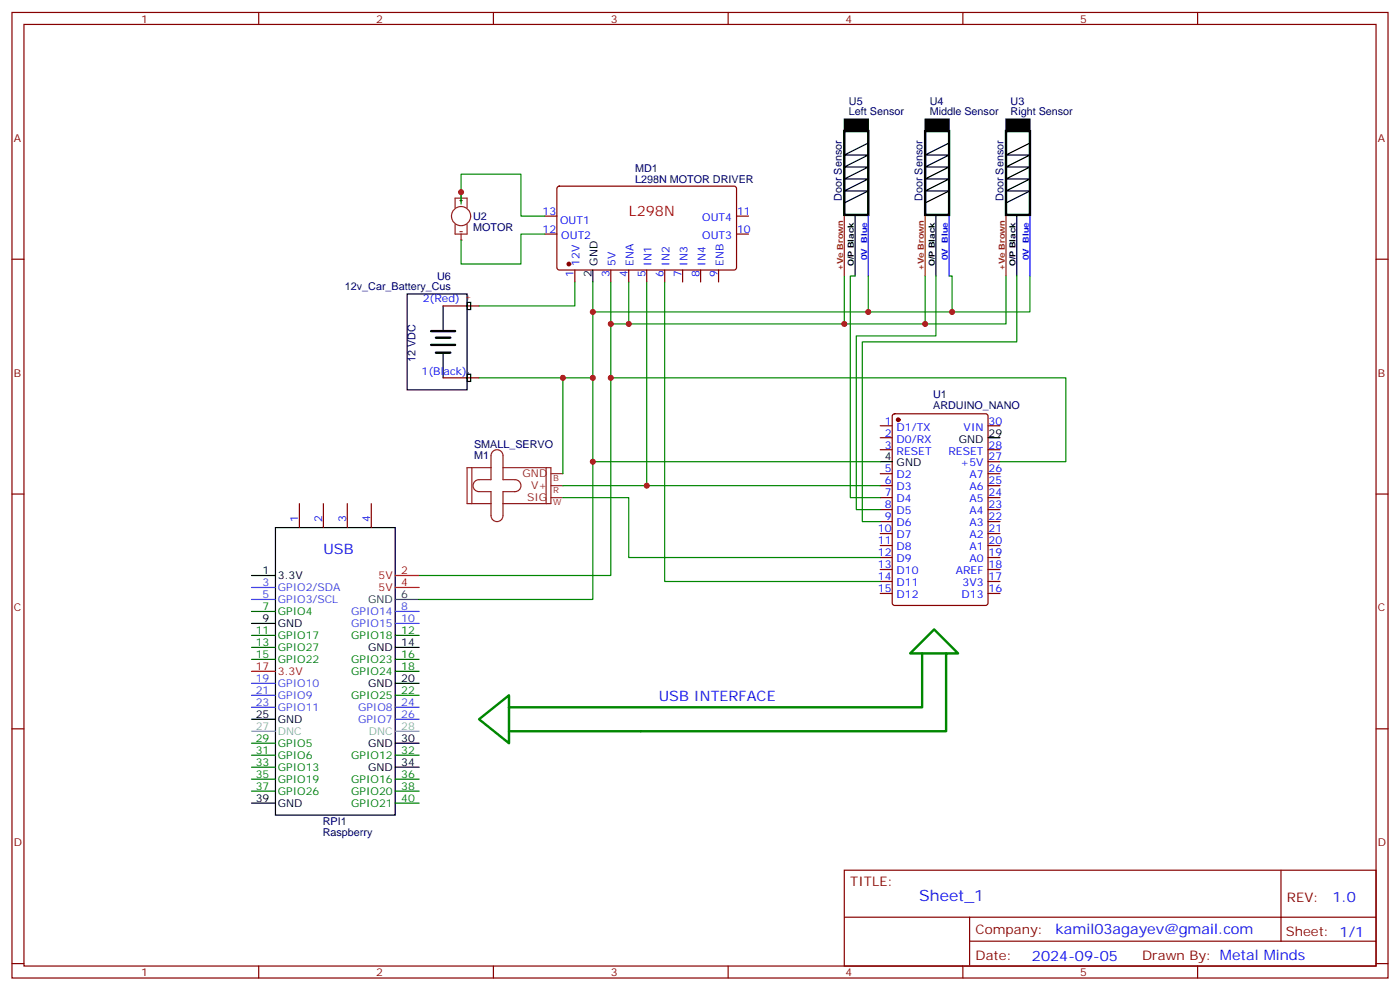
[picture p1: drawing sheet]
<svg xmlns="http://www.w3.org/2000/svg" width="412mm" height="292mm" viewBox="0 0 412 292" stroke-linecap="round" stroke-linejoin="round" font-family="sans-serif">
<g fill="none" stroke="#870000" stroke-width=".35">
<path d="M3.5 3.7h405.4v284.3h-405.4zM7.1 7.2h398.2v277.3h-398.2zM76.2 3.7v3.5M145.3 3.7v3.5M214.5 3.7v3.5M283.6 3.7v3.5M352.8 3.7v3.5M3.5 76.3h3.6M405.3 76.3h3.6M259.3 125.4h3.5M259.3 128.9h3.5M259.3 132.4h3.5"/>
<path d="M259.3 139.5h3.5M263.1 122.1l.4-.3h26.8l.7 .5v55.3l-.4 .6-27.1 .1-.6-.5-.1-55.2zM291 125.4h3.6M291 132.4h3.6M291 139.5h3.6M291 136h3.6M3.5 145.5h3.6M259.3 143h3.5M259.3 146.5h3.5M259.3 150.1h3.5M259.3 153.6h3.5M259.3 157.1h3.5"/>
<path d="M291 143h3.6M291 146.5h3.6M291 150.1h3.6M291 153.6h3.6M291 157.1h3.6M405.3 145.5h3.6M259.3 160.7h3.5M259.3 164.2h3.5M259.3 167.7h3.5M259.3 171.2h3.5M259.3 174.8h3.5M291 160.7h3.6"/>
<path d="M291 164.2h3.6M291 167.7h3.6M291 171.2h3.6M291 174.8h3.6M3.5 214.6h3.6M405.3 214.6h3.6M248.7 256.3h156.6v28.2h-156.6zM377.3 256.3v20.9M248.7 270.1h156.5M285.6 277.2h119.6M285.6 270.1v14.1M3.5 283.8h3.6"/>
<path d="M76.2 284.5v3.5M145.3 284.5v3.5M214.5 284.5v3.5M283.6 284.5v3.5M352.8 284.5v3.5M405.3 283.8h3.6"/>
</g>
<circle cx="264.6" cy="123.6" r=".53" fill="#870000" stroke="#870000" stroke-width=".35"/>
<path d="M259.3 136h3.5M291 128.9h3.6" fill="none" stroke="#000" stroke-width=".35"/>
<g fill="none" stroke="#8c2424" stroke-width=".35">
<path d="M135.5 59.1h.7M135.8 56.6v1.7M135.8 58.7v.7M134.1 61.2v-2.9h3.5v2.9M134.1 66.1v2.8h3.5v-2.8M135.5 68.2h.7M135.8 68.9v1.8M139 137.7v10.6M144.6 137.7h-7v10.6h7M145.2 132.9a1.76 1.76 0 0 1 1.9-.3 1.76 1.76 0 0 1 1.1 1.6v7.1h3.5a1.76 1.76 0 0 1 1.8 1.7 1.76 1.76 0 0 1-1.8 1.8h-3.5v7a1.76 1.76 0 0 1-1.8 1.8 1.76 1.76 0 0 1-1.8-1.8v-7h-3.5a1.76 1.76 0 0 1-1.8-1.8 1.76 1.76 0 0 1 1.8-1.7h3.5v-7.1zM148.2 137.7h14.1v10.6h-14.1M160.9 137.7v10.6"/>
<path d="M162.3 139.5h3.5M162.3 146.5h3.5M162.3 143h3.5"/>
<circle cx="135.8" cy="63.6" r="2.82"/>
</g>
<g fill="#8c2424">
<circle cx="135.8" cy="56.6" r=".18"/>
<circle cx="135.8" cy="70.7" r=".18"/>
</g>
<g fill="none" stroke="#870000" stroke-width=".35">
<path d="M164.3 55l.4-.2 51.8 .1 .5 .6-.1 23.6-.6 .4h-51.8l-.5-.7v-23.3zM160.5 63.6h3.5M160.5 68.9h3.5M169.3 79.5v3.5M179.9 79.5v3.5M185.2 79.5v3.5M190.5 79.5v3.5M195.8 79.5v3.5M201.1 79.5v3.5M206.4 79.5v3.5M211.7 79.5v3.5M217 63.6h3.5"/>
<path d="M217 68.9h3.5M130.5 90.1h10.6M130.5 111.3h10.6M88.2 148.3v7.1M95.2 148.3v7.1M102.3 148.3v7.1M109.4 148.3v7.1"/>
</g>
<circle cx="167.6" cy="77.8" r=".53" fill="#870000" stroke="#870000" stroke-width=".35"/>
<g fill="none" stroke="#000" stroke-width=".35">
<path d="M255.8 42.1l-7.1 3.5h7.1l-7.1 3.6h7.1l-7.1 3.5h7.1l-7.1 3.5h7.1l-7.1 3.6M279.6 42.1l-7.1 3.5h7.1l-7.1 3.6h7.1l-7.1 3.5h7.1l-7.1 3.5h7.1l-7.1 3.6M303.4 42.1l-7.1 3.5h7.1l-7.1 3.6h7.1l-7.1 3.5h7.1l-7.1 3.5h7.1l-7.1 3.6M174.6 79.5v3.5M251.9 63.6v17.7M275.7 63.6v17.7M299.5 63.6v17.7M119.9 86.6h17.7v28.2h-17.7zM130.5 90.1v7.1M137.6 89h1v2.2h-1zM130.5 104.2v7.1M137.6 110.2h1v2.1h-1z"/>
<path d="M81.1 155.4h35.3v84.6h-35.3zM74.1 169.5h7M74.1 183.6h7M116.4 190.6h7.1M74.1 211.8h7M116.4 201.2h7.1M116.4 218.9h7.1M74.1 236.5h7M116.4 225.9h7.1"/>
</g>
<path d="M248.7 38.6h7.1v24.7h-7.1zM272.5 38.6h7.1v24.7h-7.1zM296.3 38.6h7.1v24.7h-7.1zM127 97.5h7.1M128.4 99.4h4.2M127 101.6h7.1M128.4 103.9h4.2" fill="none" stroke="#000" stroke-width=".71"/>
<path d="M248.7 35.1h7.1v3.5h-7.1zM272.5 35.1h7.1v3.5h-7.1zM296.3 35.1h7.1v3.5h-7.1z" fill="#000" stroke="#000" stroke-width=".35"/>
<path d="M248.7 63.6v17.7M272.5 63.6v17.7M296.3 63.6v17.7" fill="none" stroke="#930" stroke-width=".35"/>
<path d="M255.8 63.6v17.7M279.6 63.6v17.7M303.4 63.6v17.7" fill="none" stroke="#00f" stroke-width=".35"/>
<path d="M116.4 169.5h7.1M116.4 173h7.1M74.1 197.7h7" fill="none" stroke="#f00" stroke-width=".35"/>
<path d="M74.1 173h7M74.1 176.5h7M116.4 180.1h7.1M116.4 183.6h7.1M74.1 201.2h7M74.1 204.8h7M74.1 208.3h7M116.4 208.3h7.1M116.4 211.8h7.1" fill="none" stroke="#06c" stroke-width=".35"/>
<path d="M116.4 176.5h7.1" fill="none" stroke="#333" stroke-width=".35"/>
<g fill="none" stroke="#060" stroke-width=".35">
<path d="M74.1 180.1h7M74.1 187.1h7M74.1 190.6h7M74.1 194.2h7M116.4 187.1h7.1M116.4 194.2h7.1M116.4 197.7h7.1M74.1 218.9h7M116.4 204.8h7.1M74.1 222.4h7M74.1 225.9h7M74.1 229.4h7"/>
<path d="M74.1 233h7M116.4 222.4h7.1M116.4 229.4h7.1M116.4 233h7.1M116.4 236.5h7.1"/>
</g>
<path d="M74.1 215.3h7M116.4 215.3h7.1" fill="none" stroke="#999" stroke-width=".35"/>
<g fill="none" stroke="#008700" stroke-width=".35">
<path d="M135.8 60.1v-8.8h17.7v12.3h7M160.5 68.9h-7v8.9h-17.7v-7.1M169.3 83v7.1h-28.2M174.6 83v28.3h-33.5M179.9 83v28.3h134.1v24.7h-19.4M185.2 83v12.4M190.5 83v60h68.8M195.8 83v88.2h63.5M248.7 81.3v14.1h-68.8M251.9 81.3h-1.4v65.2h8.8M255.8 81.3v10.6M272.5 81.3v14.1h-23.8"/>
<path d="M275.7 81.3v17.6h-23.5v51.2h7.1M279.6 81.3h.9v10.6M296.3 81.3v14.1h-23.8M299.5 81.3v19.4h-45.5v52.9h5.3M303.4 81.3v10.6h-128.8M165.8 111.3v28.2M174.6 111.3v24.7h84.7M179.9 111.3v58.2h-56.4M174.6 136v40.5h-51.1M165.8 146.5h19.4v17.7h74.1M165.8 143h24.7"/>
</g>
<path d="M271.6 192.4h7.1M141.1 211.8l8.8-7v14.1zM149.9 208.3h121.7v-15.9h-3.5l7.1-7.1 7 7.1h-3.5v22.9h-128.8" fill="none" stroke="#008700" stroke-width=".71"/>
<g fill="#c00">
<circle cx="165.8" cy="111.3" r=".88"/>
<circle cx="135.8" cy="56.6" r=".88"/>
<circle cx="179.9" cy="95.4" r=".88"/>
<circle cx="248.7" cy="95.4" r=".88"/>
<circle cx="272.5" cy="95.4" r=".88"/>
<circle cx="174.6" cy="111.3" r=".88"/>
<circle cx="179.9" cy="111.3" r=".88"/>
<circle cx="174.6" cy="136" r=".88"/>
<circle cx="190.5" cy="143" r=".88"/>
<circle cx="174.6" cy="91.9" r=".88"/>
<circle cx="185.2" cy="95.4" r=".88"/>
<circle cx="255.8" cy="91.9" r=".88"/>
<circle cx="280.5" cy="91.9" r=".88"/>
</g>
<text font-size="4.6" fill="#00f" x="270.8" y="265.3">Sheet_1</text>
<text font-size="4.2" fill="#f00" x="185.2" y="63.6">L298N</text>
<g font-size="4.2" fill="#00f">
<text x="95.2" y="163.2">USB</text>
<text x="194" y="206.5">USB INTERFACE</text>
<text x="392.5" y="265.5">1.0</text>
<text x="310.9" y="275.1">kamil03agayev@gmail.com</text>
<text x="304" y="282.9">2024-09-05</text>
</g>
<g font-size="3.9" fill="#800">
<text x="250.5" y="260.8">TITLE:</text>
<text x="379.1" y="265.5">REV:</text>
<text x="287.4" y="275">Company:</text>
<text x="378.7" y="275.7">Sheet: 1/1</text>
<text x="287.4" y="282.7">Date:</text>
<text x="336.4" y="282.8">Drawn By: Metal Minds</text>
</g>
<g font-size="3.2" fill="#800">
<text x="41.6" y="6.7">1</text>
<text x="110.8" y="6.7">2</text>
<text x="179.9" y="6.7">3</text>
<text x="249.1" y="6.7">4</text>
<text x="318.2" y="6.7">5</text>
<text x="4.1" y="41.8">A</text>
<text x="405.9" y="41.8">A</text>
<text x="4.1" y="110.9">B</text>
<text x="405.9" y="110.9">B</text>
<text x="4.1" y="180.1">C</text>
<text x="405.9" y="180.1">C</text>
<text x="4.1" y="249.2">D</text>
<text x="405.9" y="249.2">D</text>
<text x="41.6" y="287.5">1</text>
<text x="110.8" y="287.5">2</text>
<text x="179.9" y="287.5">3</text>
<text x="249.1" y="287.5">4</text>
<text x="318.2" y="287.5">5</text>
</g>
<g font-size="3.2" fill="#000080">
<text x="250.1" y="34">Left Sensor</text>
<text x="250.1" y="31">U5</text>
<text x="273.9" y="34">Middle Sensor</text>
<text x="273.9" y="31">U4</text>
<text x="297.7" y="34">Right Sensor</text>
<text x="297.7" y="31">U3</text>
<text x="187.1" y="53.8">L298N MOTOR DRIVER</text>
<text x="187.1" y="50.5">MD1</text>
<text x="248" y="59.2" transform="rotate(-90 248 59.2)">Door Sensor</text>
<text x="271.8" y="59.2" transform="rotate(-90 271.8 59.2)">Door Sensor</text>
<text x="295.6" y="59.2" transform="rotate(-90 295.6 59.2)">Door Sensor</text>
<text x="139.3" y="64.8">U2</text>
<text x="139.3" y="68">MOTOR</text>
<text x="128.8" y="82.4">U6</text>
<text x="101.6" y="85.5">12v_Car_Battery_Cus</text>
<text x="122.4" y="106.7" transform="rotate(-90 122.4 106.7)">12 VDC</text>
<text x="274.9" y="117.2">U1</text>
<text x="274.9" y="120.5">ARDUINO_NANO</text>
<text x="139.7" y="131.8">SMALL_SERVO</text>
<text x="139.7" y="135.1">M1</text>
<text x="95.1" y="243">RPI1</text>
<text x="95.1" y="246.3">Raspberry</text>
</g>
<g font-size="3.2" fill="#00f">
<text x="159.8" y="63.3">13</text>
<text x="206.9" y="65.1">OUT4</text>
<text x="217.1" y="63.3">11</text>
<text x="159.8" y="68.6">12</text>
<text x="165" y="66.1">OUT1</text>
<text x="165.3" y="70.3">OUT2</text>
<text x="206.9" y="70.3">OUT3</text>
<text x="217.1" y="68.6">10</text>
<text x="169" y="81.7" transform="rotate(-90 169 81.7)">1</text>
<text x="170.7" y="78.2" transform="rotate(-90 170.7 78.2)">12V</text>
<text x="179.6" y="81.7" transform="rotate(-90 179.6 81.7)">3</text>
<text x="181.3" y="78.2" transform="rotate(-90 181.3 78.2)">5V</text>
<text x="184.9" y="81.7" transform="rotate(-90 184.9 81.7)">4</text>
<text x="186.6" y="78.2" transform="rotate(-90 186.6 78.2)">ENA</text>
<text x="190.1" y="81.7" transform="rotate(-90 190.1 81.7)">5</text>
<text x="191.9" y="78.2" transform="rotate(-90 191.9 78.2)">IN1</text>
<text x="195.4" y="81.7" transform="rotate(-90 195.4 81.7)">6</text>
<text x="197.2" y="78.2" transform="rotate(-90 197.2 78.2)">IN2</text>
<text x="200.7" y="81.7" transform="rotate(-90 200.7 81.7)">7</text>
<text x="202.5" y="78.2" transform="rotate(-90 202.5 78.2)">IN3</text>
<text x="206" y="81.7" transform="rotate(-90 206 81.7)">8</text>
<text x="207.8" y="78.2" transform="rotate(-90 207.8 78.2)">IN4</text>
<text x="211.3" y="81.7" transform="rotate(-90 211.3 81.7)">9</text>
<text x="213.1" y="78.2" transform="rotate(-90 213.1 78.2)">ENB</text>
<text x="124.5" y="89">2(Red)</text>
<text x="124.2" y="110.6">1(Black)</text>
<text x="260.6" y="125">1</text>
<text x="291.2" y="125">30</text>
<text x="260.6" y="128.6">2</text>
<text x="264.1" y="126.8">D1/TX</text>
<text x="264.1" y="130.3">D0/RX</text>
<text x="283.9" y="126.8">VIN</text>
<text x="260.6" y="132.1">3</text>
<text x="264.1" y="133.8">RESET</text>
<text x="279.4" y="133.8">RESET</text>
<text x="283" y="137.4">+5V</text>
<text x="291.2" y="135.6">27</text>
<text x="291.2" y="132.1">28</text>
<text x="260.6" y="139.1">5</text>
<text x="260.6" y="142.7">6</text>
<text x="264.1" y="140.9">D2</text>
<text x="285.6" y="140.9">A7</text>
<text x="291.2" y="142.7">25</text>
<text x="291.2" y="139.1">26</text>
<text x="260.6" y="146.2">7</text>
<text x="260.6" y="149.7">8</text>
<text x="264.1" y="144.4">D3</text>
<text x="264.1" y="148">D4</text>
<text x="285.6" y="148">A5</text>
<text x="285.6" y="144.4">A6</text>
<text x="291.2" y="149.7">23</text>
<text x="291.2" y="146.2">24</text>
<text x="87.8" y="153.6" transform="rotate(-90 87.8 153.6)">1</text>
<text x="94.9" y="153.6" transform="rotate(-90 94.9 153.6)">2</text>
<text x="102" y="153.6" transform="rotate(-90 102 153.6)">3</text>
<text x="109" y="153.6" transform="rotate(-90 109 153.6)">4</text>
<text x="260.6" y="153.2">9</text>
<text x="264.1" y="151.5">D5</text>
<text x="264.1" y="155">D6</text>
<text x="285.6" y="155">A3</text>
<text x="285.6" y="151.5">A4</text>
<text x="291.2" y="153.2">22</text>
<text x="258.6" y="156.8">10</text>
<text x="258.6" y="160.3">11</text>
<text x="264.1" y="158.5">D7</text>
<text x="285.6" y="158.5">A2</text>
<text x="291.2" y="160.3">20</text>
<text x="291.2" y="156.8">21</text>
<text x="258.6" y="163.8">12</text>
<text x="258.6" y="167.4">13</text>
<text x="264.1" y="162.1">D8</text>
<text x="264.1" y="165.6">D9</text>
<text x="285.6" y="165.6">A0</text>
<text x="285.6" y="162.1">A1</text>
<text x="291.2" y="167.4">18</text>
<text x="291.2" y="163.8">19</text>
<text x="258.6" y="170.9">14</text>
<text x="264.1" y="169.1">D10</text>
<text x="264.1" y="172.6">D11</text>
<text x="281.5" y="169.1">AREF</text>
<text x="283.5" y="172.6">3V3</text>
<text x="291.2" y="170.9">17</text>
<text x="258.6" y="174.4">15</text>
<text x="264.1" y="176.2">D12</text>
<text x="283.3" y="176.2">D13</text>
<text x="291.2" y="174.4">16</text>
</g>
<g font-size="3.2">
<text x="174.3" y="81.7" transform="rotate(-90 174.3 81.7)">2</text>
<text x="176" y="78.2" transform="rotate(-90 176 78.2)">GND</text>
<text x="282.5" y="130.3">GND</text>
<text x="291.2" y="128.6">29</text>
<text x="260.6" y="135.6">4</text>
<text x="264.1" y="137.4">GND</text>
<text x="77.4" y="169.1">1</text>
<text x="81.8" y="170.5">3.3V</text>
<text x="77.4" y="183.2">9</text>
<text x="81.8" y="184.6">GND</text>
<text x="108.4" y="191.7">GND</text>
<text x="118.2" y="190.3">14</text>
<text x="108.4" y="202.3">GND</text>
<text x="118.2" y="200.9">20</text>
<text x="75.3" y="211.5">25</text>
<text x="81.8" y="212.9">GND</text>
<text x="108.4" y="219.9">GND</text>
<text x="118.2" y="218.5">30</text>
<text x="108.4" y="227">GND</text>
<text x="118.2" y="225.6">34</text>
<text x="75.3" y="236.1">39</text>
<text x="81.8" y="237.6">GND</text>
</g>
<g font-size="3.2" fill="#8d2323">
<text x="153.9" y="140.5">GND</text>
<text x="155.3" y="147.6">SIG</text>
<text x="156.5" y="144.1">V+</text>
</g>
<g font-size="3.2" fill="#06c">
<text x="77.4" y="172.6">3</text>
<text x="77.4" y="176.2">5</text>
<text x="81.8" y="174.1">GPIO2/SDA</text>
<text x="81.8" y="177.6">GPIO3/SCL</text>
<text x="118.2" y="179.7">8</text>
<text x="103.5" y="181.1">GPIO14</text>
<text x="103.5" y="184.6">GPIO15</text>
<text x="118.2" y="183.2">10</text>
<text x="75.3" y="200.9">19</text>
<text x="81.8" y="202.3">GPIO10</text>
<text x="75.3" y="204.4">21</text>
<text x="75.3" y="207.9">23</text>
<text x="81.8" y="205.8">GPIO9</text>
<text x="81.8" y="209.3">GPIO11</text>
<text x="105.5" y="209.3">GPIO8</text>
<text x="118.2" y="207.9">24</text>
<text x="105.5" y="212.9">GPIO7</text>
<text x="118.2" y="211.5">26</text>
</g>
<g font-size="3.2" fill="#f00">
<text x="111.5" y="170.5">5V</text>
<text x="118.2" y="169.1">2</text>
<text x="118.2" y="172.6">4</text>
<text x="111.5" y="174.1">5V</text>
<text x="75.3" y="197.3">17</text>
<text x="81.8" y="198.8">3.3V</text>
</g>
<g font-size="3.2" fill="#060">
<text x="77.4" y="179.7">7</text>
<text x="81.8" y="181.1">GPIO4</text>
<text x="75.3" y="186.8">11</text>
<text x="75.3" y="190.3">13</text>
<text x="81.8" y="188.2">GPIO17</text>
<text x="81.8" y="191.7">GPIO27</text>
<text x="103.5" y="188.2">GPIO18</text>
<text x="118.2" y="186.8">12</text>
<text x="75.3" y="193.8">15</text>
<text x="81.8" y="195.2">GPIO22</text>
<text x="103.5" y="195.2">GPIO23</text>
<text x="118.2" y="193.8">16</text>
<text x="118.2" y="197.3">18</text>
<text x="103.5" y="198.8">GPIO24</text>
<text x="103.5" y="205.8">GPIO25</text>
<text x="118.2" y="204.4">22</text>
<text x="75.3" y="218.5">29</text>
<text x="81.8" y="219.9">GPIO5</text>
<text x="75.3" y="222">31</text>
<text x="75.3" y="225.6">33</text>
<text x="81.8" y="223.4">GPIO6</text>
<text x="81.8" y="227">GPIO13</text>
<text x="103.5" y="223.4">GPIO12</text>
<text x="118.2" y="222">32</text>
<text x="75.3" y="229.1">35</text>
<text x="75.3" y="232.6">37</text>
<text x="81.8" y="230.5">GPIO19</text>
<text x="103.5" y="230.5">GPIO16</text>
<text x="118.2" y="229.1">36</text>
<text x="118.2" y="232.6">38</text>
<text x="81.8" y="234">GPIO26</text>
<text x="103.5" y="234">GPIO20</text>
<text x="103.5" y="237.6">GPIO21</text>
<text x="118.2" y="236.1">40</text>
</g>
<g font-size="3.2" fill="#333">
<text x="108.4" y="177.6">GND</text>
<text x="118.2" y="176.2">6</text>
</g>
<g font-size="3.2" fill="#999">
<text x="75.3" y="215">27</text>
<text x="118.2" y="215">28</text>
<text x="81.8" y="216.4">DNC</text>
<text x="108.7" y="216.4">DNC</text>
</g>
<g font-size="2.5" fill="#00f">
<text x="255.4" y="76.7" transform="rotate(-90 255.4 76.7)">0V Blue</text>
<text x="279.2" y="76.7" transform="rotate(-90 279.2 76.7)">0V Blue</text>
<text x="303" y="76.7" transform="rotate(-90 303 76.7)">0V Blue</text>
</g>
<g font-size="2.5" fill="#930">
<text x="248.4" y="79.5" transform="rotate(-90 248.4 79.5)">+Ve Brown</text>
<text x="272.2" y="79.5" transform="rotate(-90 272.2 79.5)">+Ve Brown</text>
<text x="296" y="79.5" transform="rotate(-90 296 79.5)">+Ve Brown</text>
</g>
<g font-size="2.5">
<text x="251.5" y="78.5" transform="rotate(-90 251.5 78.5)">O/P Black</text>
<text x="275.3" y="78.5" transform="rotate(-90 275.3 78.5)">O/P Black</text>
<text x="299.2" y="78.5" transform="rotate(-90 299.2 78.5)">O/P Black</text>
<text x="138.6" y="110.6" transform="rotate(-90 138.6 110.6)">-</text>
</g>
<text font-size="2.5" fill="#f00" x="138.6" y="88.7" transform="rotate(-90 138.6 88.7)">+</text>
<g font-size="2.5" fill="#8d2323">
<text x="163" y="141.6">B</text>
<text x="163" y="148.7">W</text>
<text x="163" y="145.1">R</text>
</g>
</svg>
